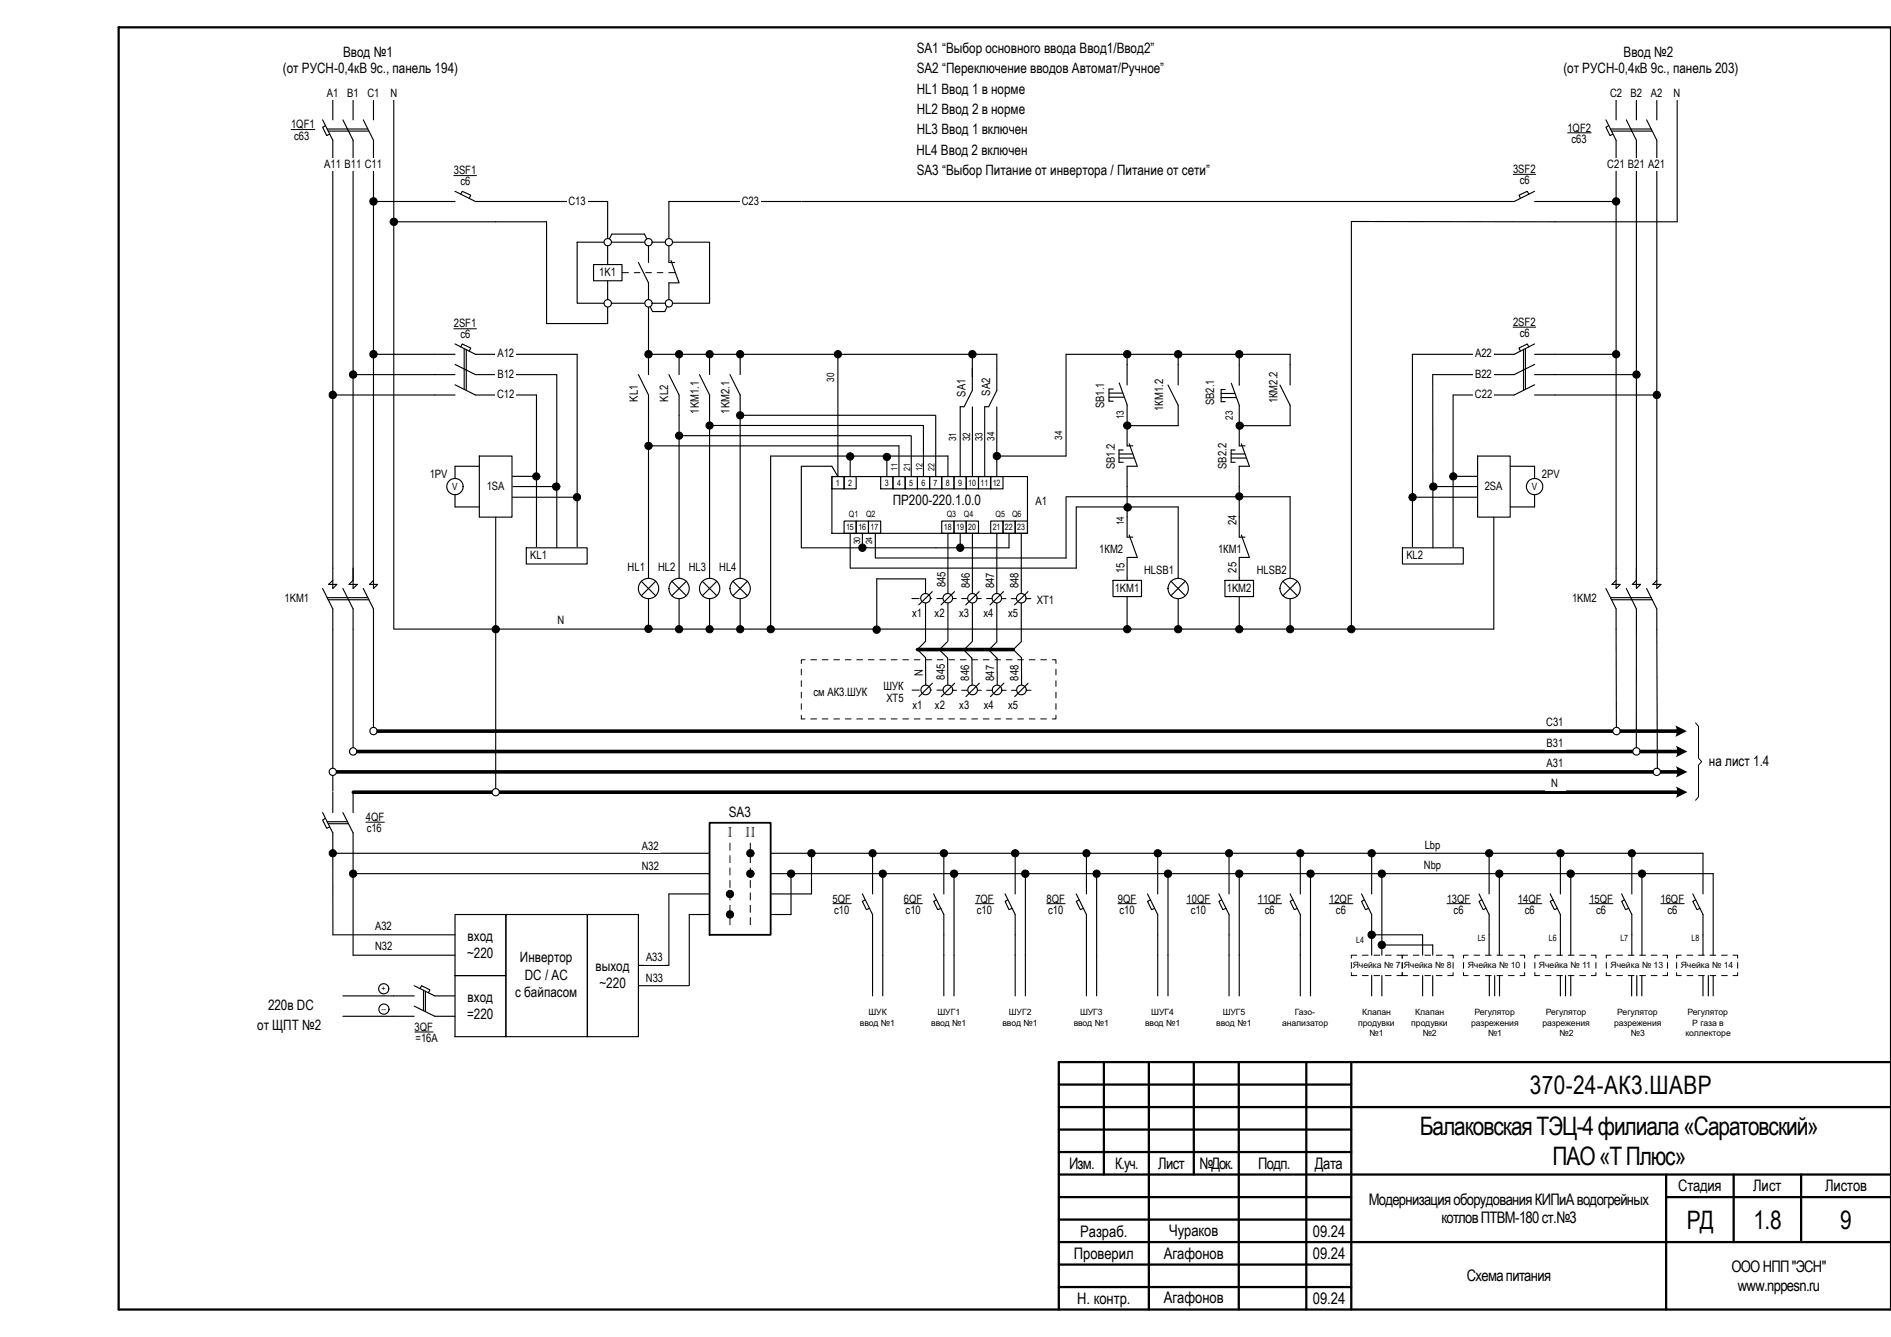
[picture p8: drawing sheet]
<svg xmlns="http://www.w3.org/2000/svg" width="420mm" height="297mm" viewBox="0 0 420 297" stroke-linecap="round" stroke-linejoin="round" font-family="sans-serif">
<g fill="none" stroke="#000" stroke-width=".5">
<path d="M26.4 6.1h393.8v284.8h-393.8zM245.3 236v24.9M255.3 236v54.9M265.2 236v24.9M275.2 236v54.9M290.2 236v54.9M300.2 236v54.9M420.2 236h-184.9v54.9M235.3 246h184.9M235.3 241h64.9M235.3 251h64.9M235.3 255.9h64.9"/>
<path d="M235.3 260.9h184.9M235.3 266h64.9M235.3 275.9h184.9M235.3 271h64.9M370.2 266h50M370.2 260.9v30M385.2 260.9v15M400.2 260.9v15M235.3 285.9h64.9M235.3 280.9h64.9"/>
</g>
<path d="M135 44.8v9l.9-1.8M143.2 52l.9 1.8M148.6 44.8v9M135 67.4v4.5M148.6 67.4l-.9 1.8h-2.7l-.9-1.8v11.3" fill="none" stroke="#000" stroke-width=".25"/>
<path d="M128.2 53.8h29.5v13.6h-29.5z" fill="#fff"/>
<path d="M128.2 53.8h29.5v13.6h-29.5zM141.8 58.3l2.3 4.5v4.6M144.1 53.8v4.5M148.6 53.8v4.5h1.3M149.1 57.9l1.8 4.9M150.8 62.8h-2.2v4.6" fill="none" stroke="#000" stroke-width=".25"/>
<path d="M131.9 58.8h6.3v3.6h-6.3z" fill="#fff"/>
<path d="M131.9 58.8h6.3v3.6h-6.3zM135 53.8v5M135 62.4v5" fill="none" stroke="#000" stroke-width=".25"/>
<circle cx="144.1" cy="53.8" r=".81" fill="#fff"/>
<circle cx="144.1" cy="53.8" r=".82" fill="none" stroke="#000" stroke-width=".25"/>
<circle cx="148.6" cy="53.8" r=".8" fill="#fff"/>
<circle cx="148.6" cy="53.8" r=".8" fill="none" stroke="#000" stroke-width=".25"/>
<circle cx="135" cy="53.8" r=".81" fill="#fff"/>
<circle cx="135" cy="53.8" r=".82" fill="none" stroke="#000" stroke-width=".25"/>
<circle cx="135" cy="67.4" r=".82" fill="#fff"/>
<circle cx="135" cy="67.4" r=".82" fill="none" stroke="#000" stroke-width=".25"/>
<circle cx="144.1" cy="67.4" r=".82" fill="#fff"/>
<circle cx="144.1" cy="67.4" r=".82" fill="none" stroke="#000" stroke-width=".25"/>
<circle cx="148.6" cy="67.4" r=".81" fill="#fff"/>
<g fill="none" stroke="#000" stroke-width=".25">
<path d="M96.6 44.8h4.5M101.1 42.5l4.5 2.3h29.4M102.4 43.1l.3-.6 1.9 .9-.3 .7M110.1 49.3h11.3M135.9 52h7.3M148.6 44.8h29.4M144.1 78.7v4.5M150.9 78.7v4.5M157.7 78.7v4.5M164.5 78.7v4.5M141.8 83.2l2.3 4.6v4.5M148.6 83.2l2.3 4.6v4.5"/>
<path d="M155.4 83.2l2.3 4.6v4.5M162.2 83.2l2.3 4.6v52M249.6 100h-1v2.7h1M250.4 94.5v4.6h1.3M250.9 98.6l1.8 5M259.5 85.5l2.3 4.5v4.6M261.8 81v4.5M274.4 100h-.9v2.7h.9M275.3 94.5v4.6h1.3M275.8 98.6l1.8 5M284.4 85.5l2.2 4.5v4.6M286.6 81v4.5"/>
<path d="M184.8 105.9h43.5v12.6h-43.5zM184.8 105.9h2.7v2.7h-2.7zM187.5 105.9h2.7v2.7h-2.7zM187.5 115.8h2.7v2.7h-2.7zM190.2 115.8h2.8v2.7h-2.8zM193 115.8h2.7v2.7h-2.7zM195.7 105.9h2.7v2.7h-2.7zM198.4 105.9h2.7v2.7h-2.7zM201.1 105.9h2.7v2.7h-2.7zM203.8 105.9h2.8v2.7h-2.8zM206.6 105.9h2.6v2.7h-2.6zM209.2 105.9h2.8v2.7h-2.8z"/>
<path d="M209.2 115.8h2.8v2.7h-2.8zM210.6 101.3h-39.4v38.5M212 105.9h2.7v2.7h-2.7zM212 115.8h2.7v2.7h-2.7zM214.7 105.9h2.7v2.7h-2.7zM214.7 115.8h2.7v2.7h-2.7zM217.4 105.9h2.7v2.7h-2.7zM220.1 105.9h2.8v2.7h-2.8zM220.1 115.8h2.8v2.7h-2.8zM222.9 115.8h2.7v2.7h-2.7zM225.6 115.8h2.7v2.7h-2.7zM248.6 100.9h3.1"/>
<path d="M248.6 101.8h3.4M250.4 114.8v4.5h1.3M250.9 118.9l1.8 4.9M252.6 103.6h-2.2v4.5M261.8 112.6v27.2M273.5 100.9h3.1M273.5 101.8h3.5M275.3 114.8v4.5h1.3M275.8 118.9l1.8 4.9M277.5 103.6h-2.2v4.5M250.4 128.4v11.4M252.6 123.8h-2.2v4.6"/>
<path d="M277.5 123.8h-2.2v4.6"/>
<circle cx="148.6" cy="67.4" r=".82"/>
</g>
<path d="M247.3 128.9h6.3v3.6h-6.3z" fill="#fff"/>
<path d="M247.3 128.9h6.3v3.6h-6.3zM275.3 128.4v11.4" fill="none" stroke="#000" stroke-width=".25"/>
<path d="M272.2 128.9h6.3v3.6h-6.3z" fill="#fff"/>
<g fill="none" stroke="#000" stroke-width=".25">
<path d="M144.1 78.7h77.4M186.2 78.8v27.1l-1.4-2.3h-6.7M216 79.1v7.7l-1.8 3.6h-.9M221.5 78.7v3M286.6 78.7h-49.7v22.6h-15.4M144.1 99.1h55.6M144.1 92.3v47.5M150.9 96.8h51.5M150.9 92.3v47.5M157.7 94.5h47.5M157.7 92.3v47.5M164.5 92.3h43.4"/>
<path d="M199.7 99v6.9M202.5 96.8v9.1M205.2 94.6v11.3M207.9 92.3v13.6M213.3 90.4v15.5M216.1 90.4v15.5M221.5 81.8v5l-1.8 3.6h-.9v15.5M221.5 90.4v15.5M246.4 87.3h3.1M246.4 88.2h3.4M247.3 86.4h-.9v2.7h.9M248.7 85.1l1.8 4.9"/>
<path d="M250.4 90v4.6h11.4M250.4 81v4.5M271.3 87.4h3.1M271.3 88.3h3.4M272.2 86.5h-.9v2.7h.9M273.6 85.2l1.8 4.9M275.3 94.6h11.3M275.3 81.1v4.5M275.3 90.1v4.6M178 103.6v18.1h46.2v-3.2M188.9 101.3v4.6M188.9 118.5v7.7"/>
<path d="M191.6 118.5v3.2M194.5 118.5v5.4M210.6 118.5v23.9M213.3 118.5v3.2M216.1 118.5v24M221.5 118.5v24M226.9 118.5v23.9M236.9 110.4h49.7v29.4M236.9 110.5v13.5h-42.4M250.4 108.1v6.7M261.8 112.6h-22.7v13.6h-50.1M275.3 108.1v6.7"/>
<path d="M205.6 128.6v13.9M272.2 128.9h6.3v3.6h-6.3z"/>
</g>
<g fill="#000">
<circle cx="186.2" cy="78.7" r=".81"/>
<circle cx="250.5" cy="78.7" r=".82"/>
<circle cx="261.8" cy="78.7" r=".82"/>
<circle cx="275.3" cy="78.7" r=".81"/>
<circle cx="275.5" cy="94.6" r=".82"/>
<circle cx="221.5" cy="101.3" r=".81"/>
<circle cx="250.5" cy="112.7" r=".82"/>
<circle cx="275.3" cy="110.3" r=".8"/>
<circle cx="213.3" cy="121.7" r=".81"/>
<circle cx="250.5" cy="139.8" r=".81"/>
<circle cx="261.8" cy="139.8" r=".82"/>
<circle cx="275.3" cy="139.8" r=".81"/>
</g>
<g fill="none" stroke="#000" stroke-width=".22">
<circle cx="186.2" cy="78.7" r=".81"/>
<circle cx="250.5" cy="78.7" r=".82"/>
<circle cx="261.8" cy="78.7" r=".82"/>
<circle cx="275.3" cy="78.7" r=".81"/>
<circle cx="275.5" cy="94.6" r=".82"/>
<circle cx="221.5" cy="101.3" r=".81"/>
<circle cx="250.5" cy="112.7" r=".82"/>
<circle cx="275.3" cy="110.3" r=".8"/>
<circle cx="213.3" cy="121.7" r=".82"/>
<circle cx="250.5" cy="139.8" r=".82"/>
<circle cx="261.8" cy="139.8" r=".81"/>
<circle cx="275.3" cy="139.8" r=".8"/>
</g>
<circle cx="261.8" cy="130.7" r="2.27" fill="#fff"/>
<g fill="none" stroke="#000" stroke-width=".25">
<path d="M250.4 78.8v2.2M261.8 78.7v2.3M275.3 78.7v2.4M286.6 78.7v2.3M260.2 129.1l3.1 3.3M263.3 129.1l-3.1 3.3"/>
<circle cx="261.8" cy="130.8" r="2.27"/>
</g>
<g fill="#000">
<circle cx="216" cy="78.7" r=".82"/>
<circle cx="250.5" cy="94.5" r=".81"/>
</g>
<g fill="none" stroke="#000" stroke-width=".22">
<circle cx="216" cy="78.7" r=".82"/>
<circle cx="250.5" cy="94.5" r=".82"/>
</g>
<circle cx="286.7" cy="130.7" r="2.27" fill="#fff"/>
<g fill="none" stroke="#000" stroke-width=".25">
<path d="M300.3 49.2v90.6M87.5 139.8h244.4M285 129.1l3.3 3.3M288.3 129.1l-3.3 3.3"/>
<circle cx="286.7" cy="130.8" r="2.27"/>
</g>
<g fill="#000">
<circle cx="144.1" cy="78.7" r=".82"/>
<circle cx="150.9" cy="78.7" r=".81"/>
<circle cx="157.7" cy="78.7" r=".81"/>
<circle cx="164.4" cy="78.7" r=".81"/>
<circle cx="144.1" cy="99.1" r=".81"/>
<circle cx="150.9" cy="96.8" r=".8"/>
<circle cx="157.7" cy="94.5" r=".8"/>
<circle cx="164.4" cy="92.3" r=".81"/>
<circle cx="286.6" cy="139.8" r=".81"/>
</g>
<g fill="none" stroke="#000" stroke-width=".22">
<circle cx="144.1" cy="78.7" r=".82"/>
<circle cx="150.9" cy="78.7" r=".81"/>
<circle cx="157.7" cy="78.7" r=".81"/>
<circle cx="164.4" cy="78.7" r=".82"/>
<circle cx="144.1" cy="99.1" r=".81"/>
<circle cx="150.9" cy="96.8" r=".8"/>
<circle cx="157.7" cy="94.5" r=".8"/>
<circle cx="164.4" cy="92.3" r=".81"/>
<circle cx="286.6" cy="139.8" r=".8"/>
</g>
<circle cx="164.4" cy="130.7" r="2.26" fill="#fff"/>
<g fill="none" stroke="#000" stroke-width=".25">
<path d="M162.8 129.1l3.3 3.3M166.1 129.1l-3.3 3.3"/>
<circle cx="164.4" cy="130.8" r="2.26"/>
</g>
<circle cx="157.7" cy="130.7" r="2.26" fill="#fff"/>
<g fill="none" stroke="#000" stroke-width=".25">
<path d="M156.1 129.1l3.2 3.3M159.3 129.1l-3.2 3.3"/>
<circle cx="157.7" cy="130.8" r="2.26"/>
</g>
<circle cx="150.9" cy="130.7" r="2.26" fill="#fff"/>
<g fill="none" stroke="#000" stroke-width=".25">
<path d="M149.3 129.1l3.2 3.3M152.5 129.1l-3.2 3.3"/>
<circle cx="150.9" cy="130.8" r="2.26"/>
</g>
<circle cx="144.1" cy="130.7" r="2.26" fill="#fff"/>
<g fill="none" stroke="#000" stroke-width=".25">
<path d="M121.4 49.3v22.6h13.6M128.2 78.7v43M119.2 87.8v33.9M142.5 129.1l3.2 3.3M145.7 129.1l-3.2 3.3"/>
<circle cx="144.1" cy="130.8" r="2.26"/>
</g>
<circle cx="144.1" cy="139.7" r=".82" fill="#000"/>
<circle cx="144.1" cy="139.7" r=".82" fill="none" stroke="#000" stroke-width=".22"/>
<path d="M116.9 121.7h13.6v3.6h-13.6z" fill="#fff"/>
<path d="M116.9 121.7h13.6v3.6h-13.6z" fill="none" stroke="#000" stroke-width=".25"/>
<path d="M106.5 101.3h7.3v13.6h-7.3z" fill="#fff"/>
<path d="M123.7 83.2v38.5M106.5 101.3h7.3v13.6h-7.3zM110.1 114.9v24.9" fill="none" stroke="#000" stroke-width=".25"/>
<circle cx="101.1" cy="108.1" r="1.81" fill="#fff"/>
<g fill="none" stroke="#000" stroke-width=".25">
<path d="M71.7 26.6l2.2 4.6v99.5l1-.9h-1.9l.9-.9M72.3 27.9l-.6 .4 .9 1.8 .6-.3M72.7 28.7h9M72.9 29.1h9M73.9 22.1v4.5M76.2 26.6l2.3 4.6v99.5l.9-.9h-1.9l1-.9M78.5 22.1v4.5M80.7 26.6l2.3 4.6v99.5l.9-.9h-1.8l.9-.9M83 22.1v4.5M83 44.8h13.6M87.5 49.3h22.6M83 78.7h18.1"/>
<path d="M101.1 76.4l4.5 2.3h22.6M102.4 77.1l.3-.7 1.9 .9-.3 .7M103.1 77.4v9.1M103.6 77.6v9.1M313.8 78.7v43M73.9 87.8h27.2M78.5 83.2h22.6M101.1 81l4.5 2.2h4.5M101.1 85.5l4.5 2.3h13.6M110.2 83.2h13.5M322.9 87.8v33.9M101.1 109.9v2.7h5.4"/>
<path d="M106.5 103.6h-5.4v2.7M113.9 105.8h5.3M113.9 110.5h14.3M114 108.1h9.6M71.7 130.7l2.2 4.6v40.4M72.7 132.8h9M72.9 133.2h9M76.2 130.7l2.3 4.6v31.7M80.7 130.7l2.3 4.6v27.1"/>
<circle cx="101.1" cy="108.1" r="1.81"/>
</g>
<g fill="#000">
<circle cx="119.2" cy="105.8" r=".8"/>
<circle cx="123.6" cy="108.1" r=".82"/>
<circle cx="128.2" cy="110.5" r=".81"/>
</g>
<g fill="none" stroke="#000" stroke-width=".22">
<circle cx="119.2" cy="105.8" r=".8"/>
<circle cx="123.6" cy="108.1" r=".82"/>
<circle cx="128.2" cy="110.5" r=".81"/>
</g>
<path d="M311.6 121.7h13.5v3.6h-13.5z" fill="#fff"/>
<path d="M311.6 121.7h13.5v3.6h-13.5z" fill="none" stroke="#000" stroke-width=".25"/>
<path d="M328.3 101.3h7.2v13.6h-7.2z" fill="#fff"/>
<path d="M318.3 83.2l.1 38.5M328.3 101.3h7.2v13.6h-7.2zM331.9 114.9v24.9" fill="none" stroke="#000" stroke-width=".25"/>
<circle cx="341" cy="108.1" r="1.81" fill="#fff"/>
<g fill="none" stroke="#000" stroke-width=".25">
<path d="M356.8 26.6l2.3 4.6v99.5l.9-.9h-1.9l1-.9M357.4 27.9l-.6 .4 .9 1.8 .7-.3M357.8 28.7h9M358 29.1h9.1M359.1 22.1v4.5M361.3 26.6l2.3 4.6v99.5l.9-.9h-1.8l.9-.9M363.6 22.1v4.5M365.9 26.6l2.2 4.6v99.5l1-.9h-1.9l.9-.9M368.1 22.1v4.5M300.3 49.2l72.3 .1M339.7 43.1l-.4-.6-1.8 .9 .3 .7M341 42.5l-4.6 2.3h-158.1"/>
<path d="M341 44.8h18.1M338.5 77.6v9.1M338.9 77.4v9.1M339.7 77.1l-.4-.7-1.8 .9 .3 .7M341 76.4l-4.6 2.3h-22.6M341 78.7h18.1M318.3 83.2h13.5M341 81l-4.6 2.2h-4.5M341 85.5l-4.6 2.3h-13.5M341 83.2h22.6M368.2 87.8h-27.2M313.9 110.5h14.3"/>
<path d="M318.5 108.1h9.6M322.9 105.8h5.3M335.5 103.6h5.5v2.7M341 109.9v2.7h-5.5M356.8 130.7l2.3 4.6v27.1M357.8 132.8h9M358 133.2h9.1M361.3 130.7l2.3 4.6v31.7M365.9 130.7l2.2 4.6 .1 36.2"/>
<circle cx="341" cy="108.1" r="1.81"/>
</g>
<g fill="#000">
<circle cx="313.9" cy="110.5" r=".81"/>
<circle cx="318.5" cy="108.1" r=".82"/>
<circle cx="322.9" cy="105.8" r=".81"/>
<circle cx="150.9" cy="139.8" r=".81"/>
<circle cx="157.7" cy="139.8" r=".8"/>
<circle cx="164.4" cy="139.8" r=".81"/>
<circle cx="171.3" cy="139.8" r=".82"/>
<circle cx="300.2" cy="139.8" r=".81"/>
</g>
<g fill="none" stroke="#000" stroke-width=".22">
<circle cx="313.9" cy="110.5" r=".81"/>
<circle cx="318.5" cy="108.1" r=".82"/>
<circle cx="322.9" cy="105.8" r=".8"/>
<circle cx="150.9" cy="139.8" r=".8"/>
<circle cx="157.7" cy="139.8" r=".8"/>
<circle cx="164.4" cy="139.8" r=".81"/>
<circle cx="171.3" cy="139.8" r=".82"/>
<circle cx="300.3" cy="139.8" r=".81"/>
</g>
<path d="M71.7 19.4h4.5v2.7h-4.5z" fill="#fff"/>
<circle cx="83" cy="44.8" r=".81" fill="#000"/>
<circle cx="83" cy="44.7" r=".81" fill="none" stroke="#000" stroke-width=".25"/>
<g fill="#fff">
<path d="M76.2 19.4h4.5v2.7h-4.5z"/>
<path d="M80.7 19.4h4.5v2.7h-4.5z"/>
<path d="M71.7 35.3h4.5v2.7h-4.5z"/>
<path d="M76.2 35.3h4.5v2.7h-4.5z"/>
<path d="M80.7 35.3h4.5v2.7h-4.5z"/>
</g>
<g fill="#000">
<circle cx="87.5" cy="49.3" r=".81"/>
<circle cx="83" cy="78.7" r=".81"/>
<circle cx="73.9" cy="87.7" r=".82"/>
<circle cx="78.4" cy="83.2" r=".81"/>
</g>
<g fill="none" stroke="#000" stroke-width=".25">
<circle cx="87.5" cy="49.3" r=".82"/>
<circle cx="83" cy="78.7" r=".81"/>
<circle cx="73.9" cy="87.7" r=".82"/>
<circle cx="78.4" cy="83.2" r=".81"/>
</g>
<g fill="#fff">
<path d="M356.8 19.4h4.5v2.7h-4.5z"/>
<path d="M361.3 19.4h4.6v2.7h-4.6z"/>
<path d="M365.9 19.4h4.5v2.7h-4.5z"/>
<path d="M356.8 35.3h4.5v2.7h-4.5z"/>
<path d="M361.3 35.3h4.6v2.7h-4.6z"/>
<path d="M365.9 35.3h4.5v2.7h-4.5z"/>
</g>
<g fill="#000">
<circle cx="359.1" cy="44.8" r=".81"/>
<circle cx="359.1" cy="78.7" r=".81"/>
<circle cx="363.6" cy="83.2" r=".81"/>
<circle cx="368.1" cy="87.7" r=".81"/>
</g>
<g fill="none" stroke="#000" stroke-width=".22">
<circle cx="359.1" cy="44.7" r=".82"/>
<circle cx="359.1" cy="78.7" r=".82"/>
<circle cx="363.6" cy="83.2" r=".81"/>
<circle cx="368.1" cy="87.7" r=".82"/>
</g>
<g fill="#fff">
<path d="M164.5 43.4h4.5v2.7h-4.5z"/>
<path d="M126 43.4h4.5v2.7h-4.5z"/>
<path d="M110.1 77.3h4.6v2.8h-4.6z"/>
<path d="M110.1 81.9h4.6v2.7h-4.6z"/>
<path d="M110.1 86.4h4.6v2.7h-4.6z"/>
<path d="M327.4 77.3h4.5v2.8h-4.5z"/>
<path d="M327.4 81.9h4.5v2.7h-4.5z"/>
<path d="M327.4 86.4h4.5v2.7h-4.5z"/>
</g>
<g fill="none" stroke="#000" stroke-width=".22">
<path d="M64.7 28.8h5.2M100.8 39h5.1M336.2 38.7h5M348.3 29.5h5.3M100.8 73h5.1M138.2 60.6h1.4M140.9 60.6h1.3M143.5 60.6h1.2M146 60.6h1.3M148.6 60.6h1.4M336.2 72.7h5"/>
<circle cx="188.9" cy="101.4" r=".82"/>
<circle cx="197" cy="101.5" r=".82"/>
<circle cx="191.6" cy="121.7" r=".82"/>
<circle cx="194.8" cy="139.9" r=".82"/>
</g>
<g fill="#000">
<path d="M202.5 132.9l1.8 .1-.1 .1h-1.6z" fill-rule="evenodd"/>
<path d="M205.4 132.9l1.7 .1-.1 .1h-1.6z" fill-rule="evenodd"/>
<path d="M208 133h1.9l-.1 .1h-1.7z" fill-rule="evenodd"/>
<path d="M210.9 132.9l1.7 .1-.1 .1h-1.6z" fill-rule="evenodd"/>
<path d="M213.6 132.9l1.8 .1-.1 .1h-1.7z" fill-rule="evenodd"/>
<path d="M216.3 133h1.8l-.1 .1h-1.6z" fill-rule="evenodd"/>
<path d="M219.2 132.9l1.7 .1-.1 .1h-1.6z" fill-rule="evenodd"/>
<path d="M221.9 132.9h1.6l.2 .1-1.8 .1z" fill-rule="evenodd"/>
<path d="M224.7 132.9h1.6l.1 .1-1.7 .1-.1-.1z" fill-rule="evenodd"/>
<path d="M227.4 132.9h1.7l.1 .1-1.8 .1z" fill-rule="evenodd"/>
<circle cx="188.9" cy="101.4" r=".81"/>
<circle cx="197" cy="101.5" r=".81"/>
<circle cx="191.6" cy="121.7" r=".81"/>
<circle cx="194.8" cy="139.9" r=".82"/>
</g>
<path d="M197.1 101.5v4.4M210.6 101.3v4.6M194.8 128.6h10.8M194.8 128.6v11.2" fill="none" stroke="#000" stroke-width=".25"/>
<path d="M203.8 144.3h21.3" fill="none" stroke="#000" stroke-width=".8"/>
<circle cx="205.7" cy="132.9" r="1.06" fill="#fff"/>
<g fill="none" stroke="#000" stroke-width=".25">
<path d="M207.1 131.4l-3 3"/>
<circle cx="205.7" cy="132.9" r="1.06"/>
</g>
<circle cx="226.9" cy="132.9" r="1.06" fill="#fff"/>
<g fill="none" stroke="#000" stroke-width=".25">
<path d="M228.4 131.4l-3 3"/>
<circle cx="226.9" cy="132.9" r="1.06"/>
</g>
<circle cx="221.5" cy="132.9" r="1.05" fill="#fff"/>
<g fill="none" stroke="#000" stroke-width=".25">
<path d="M223 131.4l-3 3"/>
<circle cx="221.5" cy="132.9" r="1.05"/>
</g>
<circle cx="216" cy="132.9" r="1.05" fill="#fff"/>
<g fill="none" stroke="#000" stroke-width=".25">
<path d="M217.6 131.4l-3 3"/>
<circle cx="216" cy="132.9" r="1.05"/>
</g>
<circle cx="210.6" cy="132.9" r="1.06" fill="#fff"/>
<g fill="none" stroke="#000" stroke-width=".25">
<path d="M212.1 131.4l-3 3M205.6 142.5l-1.8 1.8 1.8 1.8 .1 7.2M210.5 142.6l-1.8 1.8 1.9 1.8v7.1M216 142.6l-1.8 1.8 1.8 1.8v7.2M221.5 142.6l-1.8 1.8 1.8 1.8 .1 7.2M227 142.5l-1.9 1.8 1.9 1.8v7.2"/>
<circle cx="210.6" cy="132.9" r="1.06"/>
</g>
<g fill="#000">
<path d="M202.6 153.2l1.8 .1-.1 .1h-1.6z" fill-rule="evenodd"/>
<path d="M205.4 153.2l1.7 .1-.1 .1h-1.6z" fill-rule="evenodd"/>
<path d="M208.2 153.2h1.6l.1 .2h-1.7z" fill-rule="evenodd"/>
<path d="M210.8 153.4h1.9l-.2 .1h-1.6z" fill-rule="evenodd"/>
<path d="M213.7 153.2l1.7 .2-.1 .1h-1.6z" fill-rule="evenodd"/>
<path d="M216.4 153.2l1.8 .2-.1 .1h-1.7z" fill-rule="evenodd"/>
<path d="M219.1 153.4h1.8l-.1 .1h-1.6z" fill-rule="evenodd"/>
<path d="M222 153.2l1.7 .2-.1 .1h-1.6z" fill-rule="evenodd"/>
<path d="M224.6 153.4h1.9l-.2 .1h-1.6z" fill-rule="evenodd"/>
<path d="M227.4 153.4h1.8l-.1 .1h-1.6z" fill-rule="evenodd"/>
</g>
<circle cx="205.7" cy="153.3" r="1.07" fill="#fff"/>
<g fill="none" stroke="#000" stroke-width=".25">
<path d="M207.2 151.8l-3 3"/>
<circle cx="205.7" cy="153.3" r="1.07"/>
</g>
<circle cx="226.9" cy="153.3" r="1.07" fill="#fff"/>
<g fill="none" stroke="#000" stroke-width=".25">
<path d="M228.4 151.8l-2.9 3"/>
<circle cx="226.9" cy="153.3" r="1.07"/>
</g>
<circle cx="221.5" cy="153.3" r="1.06" fill="#fff"/>
<g fill="none" stroke="#000" stroke-width=".25">
<path d="M223 151.8l-2.9 3"/>
<circle cx="221.5" cy="153.3" r="1.06"/>
</g>
<circle cx="216.1" cy="153.3" r="1.07" fill="#fff"/>
<g fill="none" stroke="#000" stroke-width=".25">
<path d="M217.6 151.8l-3 3"/>
<circle cx="216.1" cy="153.3" r="1.07"/>
</g>
<circle cx="210.6" cy="153.3" r="1.07" fill="#fff"/>
<g fill="none" stroke="#000" stroke-width=".25">
<path d="M87.5 22.1v117.6M372.6 22.1v27.2M110.1 139.8v36.2M212.1 151.8l-3 3M78.5 189.6v22.6"/>
<circle cx="210.6" cy="153.3" r="1.07"/>
</g>
<g fill="none" stroke="#000" stroke-width=".22">
<path d="M178 158.9v.8h.9M178 148.7v1.2M178 151.2v1.3M178 153.8v1.3M178 156.3v1.3M178.9 146.6h-.9v.8M180.1 159.7h1.3M180.1 146.6h1.3M182.7 159.7h1.3M182.7 146.6h1.3M185.3 159.7h1.2M185.3 146.6h1.2"/>
<path d="M187.8 159.7h1.3M187.8 146.6h1.3M190.4 159.7h1.3M190.4 146.6h1.3M192.9 159.7h1.3M192.9 146.6h1.3M195.5 159.7h1.3M195.5 146.6h1.3M198 159.7h1.3M198 146.6h1.3M200.6 159.7h1.3M200.6 146.6h1.3"/>
<path d="M203.1 159.7h1.3M203.1 146.6h1.3M205.7 159.7h1.3M205.7 146.6h1.3M208.2 159.7h1.3M208.2 146.6h1.3M210.8 159.7h1.3M210.8 146.6h1.3M213.3 159.7h1.3M213.3 146.6h1.3M215.9 159.7h1.3M215.9 146.6h1.3"/>
<path d="M218.5 159.7h1.2M218.5 146.6h1.2M221 159.7h1.3M221 146.6h1.3M223.6 159.7h1.3M223.6 146.6h1.3M226.1 159.7h1.3M226.1 146.6h1.3M228.7 159.7h1.3M228.7 146.6h1.3M231.2 159.7h1.3M231.2 146.6h1.3"/>
<path d="M233.8 146.6h.8v.8M234.6 158.9v.8h-.8M234.6 148.7v1.2M234.6 151.2v1.3M234.6 153.8v1.3M234.6 156.3v1.3"/>
<circle cx="110.1" cy="139.8" r=".8"/>
</g>
<circle cx="110.1" cy="139.8" r=".8" fill="#000"/>
<g fill="#fff">
<path d="M85.2 19.4h4.6v2.7h-4.6z"/>
<path d="M370.4 19.4h4.5v2.7h-4.5z"/>
<path d="M122.4 136.6h4.5v2.7h-4.5z"/>
</g>
<path d="M73.9 171.5h299.1M78.5 167h294.5M83 162.4h289.9" fill="none" stroke="#000" stroke-width=".8"/>
<g fill="#000">
<path d="M372.3 161.2l2.5 1.2-2.5 1.3 .2-1.3z" fill-rule="evenodd"/>
<path d="M372.4 165.7l2.5 1.3-2.5 1.2 .3-1.2z" fill-rule="evenodd"/>
<path d="M372.4 170.2l2.5 1.3-2.5 1.2 .3-1.2z" fill-rule="evenodd"/>
</g>
<circle cx="83" cy="162.4" r=".81" fill="#fff"/>
<circle cx="83" cy="162.4" r=".81" fill="none" stroke="#000" stroke-width=".25"/>
<circle cx="78.4" cy="167" r=".81" fill="#fff"/>
<circle cx="78.4" cy="166.9" r=".82" fill="none" stroke="#000" stroke-width=".25"/>
<circle cx="73.9" cy="171.5" r=".81" fill="#fff"/>
<circle cx="73.9" cy="171.5" r=".81" fill="none" stroke="#000" stroke-width=".25"/>
<circle cx="359.2" cy="162.4" r=".82" fill="#fff"/>
<circle cx="359.2" cy="162.4" r=".82" fill="none" stroke="#000" stroke-width=".25"/>
<circle cx="363.6" cy="167" r=".81" fill="#fff"/>
<circle cx="363.6" cy="166.9" r=".82" fill="none" stroke="#000" stroke-width=".25"/>
<circle cx="368.1" cy="171.5" r=".81" fill="#fff"/>
<circle cx="368.1" cy="171.5" r=".8" fill="none" stroke="#000" stroke-width=".25"/>
<path d="M78.5 176h294.5" fill="none" stroke="#000" stroke-width=".8"/>
<path d="M372.4 174.7l2.5 1.3-2.5 1.3 .3-1.3z" fill-rule="evenodd" fill="#000"/>
<path d="M376.7 160.6l.7 .8v7l.7 .8-.7 .8v7l-.7 .8" fill="none" stroke="#000" stroke-width=".22"/>
<g fill="#fff">
<path d="M343.2 168.3h4.6v2.7h-4.6z"/>
<path d="M343.2 163.8h4.6v2.7h-4.6z"/>
<path d="M343.2 159.3h4.6v2.7h-4.6z"/>
</g>
<g fill="none" stroke="#000" stroke-width=".25">
<path d="M74 189.6h83.7M78.5 194.1h79.2M74 207.7h27.1M78.5 212.2h22.6M92 219l4.6 2.3h4.5M93.3 219.6l.4-.6 1.8 .9-.3 .7M101.1 216.7h11.3v13.6h-11.3zM101.1 203.2h11.3v13.5h-11.3zM112.4 203.2h18.1v27.1h-18.1zM130.5 203.2h11.3v27.1h-11.3zM141.8 214.5h6.8M141.8 219h11.3"/>
<path d="M92 223.5l4.6 2.3h4.5M92 221.3h-15.8M92 225.8h-15.8M94.1 220v4.6M94.5 220.2v4.5"/>
</g>
<path d="M81.3 182.7h4.1M92.2 229.3h4" fill="none" stroke="#000" stroke-width=".22"/>
<g fill="#fff">
<path d="M83 209h4.5v2.8h-4.5z"/>
<path d="M83 204.5h4.5v2.7h-4.5z"/>
</g>
<path d="M157.7 182.8h13.5v24.9h-13.5z" fill="none" stroke="#000" stroke-width=".4"/>
<path d="M157.7 198.6h-9.1v15.8M171.2 189.6h207.2M171.2 194.1h209.5M175.8 194.1v9.1h-4.6M180.3 189.6v9h-9.1M157.7 203.2h-4.5v15.7" fill="none" stroke="#000" stroke-width=".25"/>
<g fill="#000">
<path d="M162.1 187.2l.2 .1-.1 1.7z" fill-rule="evenodd"/>
<path d="M162.1 192.8h.2l-.1 1.7z" fill-rule="evenodd"/>
<path d="M162.1 195.6h.2l-.1 1.7z" fill-rule="evenodd"/>
<path d="M162.2 189.9v1.9z" fill-rule="evenodd"/>
<path d="M162.2 198.2v1.9z" fill-rule="evenodd"/>
<path d="M166.6 187.2l.2 .1-.1 1.7-.1-.1z" fill-rule="evenodd"/>
<path d="M166.6 192.8h.2l-.1 1.7-.1-.1z" fill-rule="evenodd"/>
<path d="M166.6 195.6h.2l-.1 1.7-.1-.1z" fill-rule="evenodd"/>
<path d="M166.6 190.1l.1-.2 .1 .2-.1 1.7-.1-.1z" fill-rule="evenodd"/>
<path d="M166.6 198.4l.1-.2 .1 .2-.1 1.7-.1-.1z" fill-rule="evenodd"/>
<path d="M162.1 203.9h.2l-.1 1.6z" fill-rule="evenodd"/>
<path d="M162.1 201.1h.2l-.1 1.7z" fill-rule="evenodd"/>
<path d="M166.6 203.9h.2l-.1 1.6-.1-.1z" fill-rule="evenodd"/>
<path d="M166.6 201.1h.2l-.1 1.7-.1-.1z" fill-rule="evenodd"/>
<circle cx="162.2" cy="198.6" r=".81"/>
<circle cx="166.7" cy="194.1" r=".82"/>
<circle cx="166.7" cy="189.6" r=".81"/>
<circle cx="175.8" cy="194.1" r=".83"/>
<circle cx="180.3" cy="189.6" r=".81"/>
<circle cx="162.2" cy="203.2" r=".81"/>
</g>
<g fill="none" stroke="#000" stroke-width=".22">
<circle cx="162.2" cy="198.6" r=".82"/>
<circle cx="166.7" cy="194.1" r=".82"/>
<circle cx="166.7" cy="189.6" r=".82"/>
<circle cx="175.8" cy="194.1" r=".83"/>
<circle cx="180.3" cy="189.6" r=".81"/>
<circle cx="162.2" cy="203.2" r=".82"/>
</g>
<circle cx="85.3" cy="224.2" r="1.14" fill="#fff"/>
<circle cx="85.3" cy="224.2" r="1.13" fill="none" stroke="#000" stroke-width=".25"/>
<circle cx="85.3" cy="219.7" r="1.14" fill="#fff"/>
<g fill="none" stroke="#000" stroke-width=".25">
<path d="M191.6 198.6l2.3 4.6v18.1M192.2 199.9l-.6 .4 .9 1.8 .7-.3M193.9 189.6v9M196.1 194.1v27.2M207.4 198.6l2.3 4.6v18.1M208.1 199.9l-.7 .4 1 1.8 .7-.3M209.7 189.6v9M212 194.1v27.2M223.3 198.6l2.3 4.6v18.1M223.9 199.9l-.6 .4 .9 1.8 .7-.3M225.6 189.6v9M227.8 194.1v27.2"/>
<path d="M239.1 198.6l2.3 4.6v18.1M239.8 199.9l-.7 .4 1 1.8 .6-.3M241.4 189.6v9M243.7 194.1v27.2M255 198.6l2.2 4.6v18.1M255.6 199.9l-.6 .4 .9 1.8 .7-.3M257.2 189.6v9M259.5 194.1v27.2M270.8 198.6l2.3 4.6v18.1M271.4 199.9l-.6 .4 .9 1.8 .7-.3M273.1 189.6v9M275.3 194.1v27.2"/>
<path d="M302.5 198.6l2.3 4.6v9M303.1 199.9l-.6 .4 .9 1.8 .7-.3M304.8 189.6v9M307 194.1v18.1M328.6 198.6l2.3 4.6v9M329.3 199.9l-.7 .4 .9 1.8 .7-.3M330.9 189.6v9M333.1 194.1v18.1M344.4 198.6l2.3 4.6v9M345.1 199.9l-.7 .4 1 1.8 .6-.3M346.7 189.6v9M349 194.1v18.1"/>
<path d="M360.3 198.6l2.3 4.6v9M360.9 199.9l-.6 .4 .9 1.8 .7-.3M362.6 189.6v9M364.8 194.1v18.1M376.1 198.6l2.3 4.6v9M376.8 199.9l-.7 .4 1 1.8 .6-.3M378.4 189.6v9M380.7 194.1v18.1M304.8 216.7v4.6M304.8 207.7h11.3v4.5M307 216.7v4.6M307 210h11.3v2.2"/>
<path d="M316.1 216.7v4.6M318.3 216.7v4.6M330.9 216.7v4.6M333.2 216.7v4.6M346.7 216.7v4.6M349 216.7v4.6M362.5 216.7v4.6M364.8 216.7v4.6M378.4 216.7v4.6M380.7 216.7v4.6"/>
<circle cx="85.3" cy="219.7" r="1.14"/>
</g>
<g fill="none" stroke="#000" stroke-width=".22">
<path d="M185.1 200.8h4M200.9 200.8h4M216.7 200.8h4.1M232.6 200.8h4.1M248.4 200.8h4.1M263.7 200.8h5.2M295.3 200.8h5.3M300.3 216.1v.6h1.1M300.3 213.8v1.3M301.4 212.2h-1.1v.7M302.7 212.2h1.3M302.7 216.7h1.3"/>
<path d="M305.3 212.2h1.2M305.3 216.7h1.2M307.8 212.2h1.3M307.8 216.7h1.3M310.4 212.2h1.2v.7v-.7h1.1M310.4 216.7h1.2v-.6v.6h1.1M311.6 213.8v1.3M314 212.2h1.3M314 216.7h1.3M316.6 212.2h1.2M316.6 216.7h1.2M319.1 212.2h1.3"/>
<path d="M319.1 216.7h1.3M321.5 200.8h5.2M321.7 212.2h1.2v.7M322.9 213.8v1.3M322.9 216.1v.6h-1.2M325.2 216.1v.6h1M325.2 213.8v1.3M326.2 212.2h-1v.7M327.5 216.7h1.3M327.5 212.2h1.3M330 216.7h1.3M330 212.2h1.3"/>
<path d="M332.6 216.7h1.3M332.6 212.2h1.3M335.2 216.7h1.2M335.2 212.2h1.2M337.3 200.8h5.3M337.7 212.2h1.1v.7M338.8 216.1v.6h-1.1M338.8 213.8v1.3M341 216.1v.6h1.1M341 213.8v1.3M342.1 212.2h-1.1v.7M343.3 216.7h1.3"/>
<path d="M343.3 212.2h1.3M345.9 216.7h1.3M345.9 212.2h1.3M348.5 216.7h1.2M348.5 212.2h1.2M351 216.7h1.3M351 212.2h1.3M353.1 200.8h5.3M353.6 212.2h1v.7M354.6 216.1v.6h-1M354.6 213.8v1.3M356.9 216.1v.6h1"/>
<path d="M356.9 213.8v1.3M357.9 212.2h-1v.7M359.2 212.2h1.3M359.2 216.7h1.3M361.8 216.7h1.3M361.8 212.2h1.3M364.3 216.7h1.3M364.3 212.2h1.3M366.9 212.2h1.3M366.9 216.7h1.3M369 200.8h5.2M369.5 212.2h1v.7"/>
<path d="M370.5 213.8v1.3M370.5 216.1v.6h-1M372.5 216.1v.6h1.1M372.5 213.8v1.3M373.6 212.2h-1.1v.7M374.9 212.2h1.2M374.9 216.7h1.2M377.4 212.2h1.3M377.4 216.7h1.3M380 212.2h1.2M380 216.7h1.2M382.5 212.2h1.3"/>
<path d="M382.5 216.7h1.3M385.1 212.2h1v.7M386.1 213.8v1.3M386.1 216.1v.6h-1"/>
<circle cx="73.9" cy="189.6" r=".81"/>
<circle cx="78.4" cy="194.1" r=".81"/>
<circle cx="193.9" cy="189.6" r=".8"/>
<circle cx="196.1" cy="194.1" r=".82"/>
<circle cx="209.7" cy="189.6" r=".82"/>
<circle cx="212" cy="194.1" r=".83"/>
<circle cx="225.6" cy="189.6" r=".81"/>
<circle cx="227.8" cy="194.1" r=".82"/>
<circle cx="241.4" cy="189.6" r=".8"/>
<circle cx="243.6" cy="194.1" r=".82"/>
<circle cx="257.3" cy="189.6" r=".82"/>
<circle cx="259.5" cy="194.1" r=".82"/>
<circle cx="273.1" cy="189.6" r=".8"/>
<circle cx="275.3" cy="194.1" r=".82"/>
<circle cx="304.8" cy="189.6" r=".82"/>
<circle cx="307" cy="194.1" r=".82"/>
<circle cx="330.9" cy="189.6" r=".8"/>
<circle cx="333.1" cy="194.1" r=".82"/>
<circle cx="346.7" cy="189.6" r=".82"/>
<circle cx="349" cy="194.1" r=".83"/>
<circle cx="362.6" cy="189.6" r=".81"/>
<circle cx="364.8" cy="194.1" r=".81"/>
<circle cx="304.8" cy="207.7" r=".83"/>
<circle cx="307" cy="209.9" r=".82"/>
</g>
<g fill="#000">
<circle cx="73.9" cy="189.6" r=".81"/>
<circle cx="78.4" cy="194.1" r=".81"/>
<circle cx="193.9" cy="189.6" r=".8"/>
<circle cx="196.1" cy="194.1" r=".81"/>
<circle cx="209.7" cy="189.6" r=".82"/>
<circle cx="212" cy="194.1" r=".83"/>
<circle cx="225.6" cy="189.6" r=".81"/>
<circle cx="227.8" cy="194.1" r=".82"/>
<circle cx="241.4" cy="189.6" r=".8"/>
<circle cx="243.7" cy="194.1" r=".81"/>
<circle cx="257.3" cy="189.6" r=".82"/>
<circle cx="259.5" cy="194.1" r=".82"/>
<circle cx="273.1" cy="189.6" r=".8"/>
<circle cx="275.3" cy="194.1" r=".81"/>
<circle cx="304.8" cy="189.6" r=".82"/>
<circle cx="307" cy="194.1" r=".82"/>
<circle cx="330.9" cy="189.6" r=".8"/>
<circle cx="333.1" cy="194.1" r=".82"/>
<circle cx="346.7" cy="189.6" r=".82"/>
<circle cx="349" cy="194.1" r=".83"/>
<circle cx="362.6" cy="189.6" r=".81"/>
<circle cx="364.8" cy="194.1" r=".81"/>
<circle cx="304.8" cy="207.7" r=".83"/>
<circle cx="307" cy="209.9" r=".82"/>
</g>
<g fill="#fff">
<path d="M373.4 207.2h4.5v2.8h-4.5z"/>
<path d="M357.6 207.2h4.5v2.8h-4.5z"/>
<path d="M341.8 207.2h4.5v2.8h-4.5z"/>
<path d="M325.9 207.2h4.5v2.8h-4.5z"/>
<path d="M298.9 207.7h4.5v2.7h-4.5z"/>
</g>
<g fill="none" stroke="#000" stroke-width=".22">
<path d="M279.5 200.8h5.2"/>
<circle cx="288.9" cy="189.6" r=".8"/>
<circle cx="291.2" cy="194.1" r=".83"/>
</g>
<path d="M286.6 198.6l2.3 4.6v18.1M287.3 199.9l-.7 .4 1 1.8 .7-.3M288.9 189.6v9M291.2 194.1v27.2" fill="none" stroke="#000" stroke-width=".25"/>
<g fill="#000">
<circle cx="288.9" cy="189.6" r=".8"/>
<circle cx="291.2" cy="194.1" r=".83"/>
</g>
<path d="M343.2 172.8h4.6v2.7h-4.6z" fill="#fff"/>
<circle cx="110.1" cy="176" r=".8" fill="#fff"/>
<g fill="none" stroke="#000" stroke-width=".25">
<path d="M73.9 176v4.5M78.5 176v4.5M71.7 180.5l2.2 4.5v4.6M72.3 181.8l-.6 .4 .9 1.8 .6-.3M72.7 182.6h4.5M72.9 183h4.5M73.9 190.4l.1 17.3M76.2 180.5l2.3 4.5v4.6"/>
<circle cx="110.1" cy="176" r=".8"/>
</g>
<g fill="#fff">
<path d="M142.3 191.2h4.5v2.7h-4.5z"/>
<path d="M142.3 186.7h4.5v2.7h-4.5z"/>
<path d="M143.2 216h4.5v2.7h-4.5z"/>
<path d="M143.2 211.5h4.5v2.7h-4.5z"/>
<path d="M316.1 190.9h4.5v2.8h-4.5z"/>
<path d="M316.1 186.4h4.5v2.7h-4.5z"/>
</g>
<path d="M332.1 216.7v4.6M347.8 216.7v4.6M363.7 216.7v4.6M379.6 216.7v4.6" fill="none" stroke="#000" stroke-width=".25"/>
<g font-size="5.7">
<text x="339.9" y="243">370-24-АК3.ШАВР</text>
<text x="315.5" y="252.2">БалаковскаяТЭЦ-4филиала«Саратовский»</text>
<text x="345" y="258.7">ПАО«ТПлюс»</text>
<text x="374.8" y="272.9">РД</text>
<text x="389.6" y="272.9">1.8</text>
<text x="408.9" y="272.9">9</text>
</g>
<g font-size="3.5">
<text x="237.5" y="259.7">Изм.</text>
<text x="247.8" y="259.7">К.уч.</text>
<text x="257.4" y="259.7">Лист</text>
<text x="266.5" y="259.7">№Док.</text>
<text x="279.5" y="259.7">Подп.</text>
<text x="292.2" y="259.7">Дата</text>
<text x="304.2" y="267.6">МодернизацияоборудованияКИПиАводогрейных</text>
<text x="372.9" y="264.7">Стадия</text>
<text x="389.5" y="264.7">Лист</text>
<text x="405.5" y="264.7">Листов</text>
<text x="240" y="274.8">Разраб.</text>
<text x="259.7" y="274.6">Чураков</text>
<text x="291.7" y="274.8">09.24</text>
<text x="320.3" y="271.7">котловПТВМ-180ст.№3</text>
<text x="238.6" y="279.7">Проверил</text>
<text x="258.6" y="279.7">Агафонов</text>
<text x="291.7" y="279.7">09.24</text>
<text x="325.9" y="284.7">Схемапитания</text>
<text x="384.7" y="282.6">ОООНПП&quot;ЭСН&quot;</text>
<text x="386.1" y="286.7">www.nppesn.ru</text>
<text x="239.3" y="289.6">Н. контр.</text>
<text x="258.6" y="289.5">Агафонов</text>
<text x="291.7" y="289.7">09.24</text>
</g>
<g font-size="3.2">
<text x="203.7" y="11.7">SA1 “Выбор основного ввода Ввод1/Ввод2”</text>
<text x="62.9" y="16.3">(от РУСН-0,4кВ 9с., панель 194)</text>
<text x="76.3" y="12.6">Ввод №1</text>
<text x="203.7" y="16.3">SA2 “Переключение вводов Автомат/Ручное”</text>
<text x="347.4" y="16.3">(от РУСН-0,4кВ 9с., панель 203)</text>
<text x="360.8" y="12.6">Ввод №2</text>
<text x="203.7" y="20.8">HL1 Ввод 1 в норме</text>
<text x="203.7" y="25.3">HL2 Ввод 2 в норме</text>
<text x="203.7" y="29.8">HL3 Ввод 1 включен</text>
<text x="203.6" y="34.4">HL4 Ввод 2 включен</text>
<text x="203.7" y="38.9">SA3 “Выбор Питание от инвертора / Питание от сети”</text>
<text x="198.4" y="112.1">ПР200-220.1.0.0</text>
<text x="379.7" y="170.1">на лист 1.4</text>
<text x="161.6" y="186">I</text>
<text x="162" y="181.5">SA3</text>
<text x="165.5" y="186">II</text>
<text x="103.9" y="209">вход</text>
<text x="103.8" y="212.8">~220</text>
<text x="115.5" y="213.8">Инвертор</text>
<text x="132.3" y="215.7">выход</text>
<text x="114.5" y="221.5">c байпасом</text>
<text x="116.6" y="217.7">DC / AC</text>
<text x="133.2" y="219.6">~220</text>
<text x="59.6" y="224.5">220в DC</text>
<text x="103.8" y="226.4">=220</text>
<text x="103.9" y="222.5">вход</text>
<text x="57.2" y="228.9">от ЩПТ №2</text>
</g>
<g font-size="2.6">
<text x="72.6" y="21.5">A1</text>
<text x="77.1" y="21.5">B1</text>
<text x="81.6" y="21.5">C1</text>
<text x="86.7" y="21.5">N</text>
<text x="357.7" y="21.5">С2</text>
<text x="362.3" y="21.5">B2</text>
<text x="366.8" y="21.5">А2</text>
<text x="371.9" y="21.5">N</text>
<text x="64.7" y="28.5">1QF1</text>
<text x="348.3" y="29.2">1QF2</text>
<text x="65.4" y="31">с63</text>
<text x="349.2" y="31.9">с63</text>
<text x="72" y="37.4">A11</text>
<text x="76.6" y="37.4">B11</text>
<text x="81.1" y="37.4">C11</text>
<text x="100.8" y="38.7">3SF1</text>
<text x="102.3" y="41.1">с6</text>
<text x="336.2" y="38.5">3SF2</text>
<text x="337.7" y="40.8">с6</text>
<text x="357.1" y="37.4">С21</text>
<text x="361.7" y="37.4">B21</text>
<text x="366.2" y="37.4">А21</text>
<text x="126.3" y="45.5">C13</text>
<text x="164.8" y="45.5">С23</text>
<text x="133.1" y="61.3">1K1</text>
<text x="100.8" y="72.7">2SF1</text>
<text x="102.3" y="75.1">с6</text>
<text x="336.2" y="72.4">2SF2</text>
<text x="337.7" y="74.8">с6</text>
<text x="110.5" y="79.4">A12</text>
<text x="110.5" y="83.9">В12</text>
<text x="327.8" y="79.4">A22</text>
<text x="327.8" y="83.9">В22</text>
<text x="110.4" y="88.5">С12</text>
<text x="141.7" y="89.2" transform="rotate(-90 141.7 89.2)">KL1</text>
<text x="148.5" y="89.2" transform="rotate(-90 148.5 89.2)">KL2</text>
<text x="214.6" y="88.1" transform="rotate(-90 214.6 88.1)">SA1</text>
<text x="220" y="87.9" transform="rotate(-90 220 87.9)">SA2</text>
<text x="283.8" y="89.6" transform="rotate(-90 283.8 89.6)">1КМ2.2</text>
<text x="327.7" y="88.5">С22</text>
<text x="155.3" y="91.9" transform="rotate(-90 155.3 91.9)">1KM1.1</text>
<text x="162.1" y="91.9" transform="rotate(-90 162.1 91.9)">1KM2.1</text>
<text x="245.3" y="90.7" transform="rotate(-90 245.3 90.7)">SB1.1</text>
<text x="258.5" y="91.3" transform="rotate(-90 258.5 91.3)">1КМ1.2</text>
<text x="269.8" y="90" transform="rotate(-90 269.8 90)">SB2.1</text>
<text x="95.5" y="106.2">1PV</text>
<text x="247.7" y="104.2" transform="rotate(-90 247.7 104.2)">SB1.2</text>
<text x="272.5" y="104.1" transform="rotate(-90 272.5 104.1)">SB2.2</text>
<text x="342.6" y="106.2">2PV</text>
<text x="108.2" y="108.9">1SA</text>
<text x="230.1" y="112.1">A1</text>
<text x="329.9" y="108.9">2SA</text>
<text x="274.8" y="116.6" transform="rotate(-90 274.8 116.6)">24</text>
<text x="117.8" y="124.2">KL1</text>
<text x="244.3" y="122.9">1КМ2</text>
<text x="270.6" y="122.9">1КМ1</text>
<text x="312.5" y="124.2">KL2</text>
<text x="139.5" y="126.9">HL1</text>
<text x="146.2" y="126.9">HL2</text>
<text x="153" y="126.9">HL3</text>
<text x="159.8" y="126.9">HL4</text>
<text x="210" y="130.5" transform="rotate(-90 210 130.5)">845</text>
<text x="215.5" y="130.7" transform="rotate(-90 215.5 130.7)">846</text>
<text x="220.9" y="130.7" transform="rotate(-90 220.9 130.7)">847</text>
<text x="226.3" y="130.7" transform="rotate(-90 226.3 130.7)">848</text>
<text x="247.7" y="131.5">1KМ1</text>
<text x="249.9" y="127.4" transform="rotate(-90 249.9 127.4)">15</text>
<text x="254.2" y="127.4">HLSB1</text>
<text x="272.6" y="131.5">1KМ2</text>
<text x="274.8" y="127.2" transform="rotate(-90 274.8 127.2)">25</text>
<text x="279.2" y="127.4">HLSB2</text>
<text x="63.2" y="133.7">1KM1</text>
<text x="202.7" y="137.2">х1</text>
<text x="207.7" y="137.2">х2</text>
<text x="213.1" y="137.2">х3</text>
<text x="218.6" y="137.2">х4</text>
<text x="224" y="137.2">х5</text>
<text x="230.4" y="134.2">XT1</text>
<text x="349.3" y="133.7">1KM2</text>
<text x="123.9" y="138.7">N</text>
<text x="180.8" y="154.6">см АК3.ШУК</text>
<text x="196.3" y="153.2">ШУК</text>
<text x="196.9" y="156">XT5</text>
<text x="205.1" y="150.2" transform="rotate(-90 205.1 150.2)">N</text>
<text x="210" y="151" transform="rotate(-90 210 151)">845</text>
<text x="215.4" y="151.2" transform="rotate(-90 215.4 151.2)">846</text>
<text x="220.9" y="151.2" transform="rotate(-90 220.9 151.2)">847</text>
<text x="226.3" y="151.2" transform="rotate(-90 226.3 151.2)">848</text>
<text x="202.8" y="157.6">х1</text>
<text x="207.7" y="157.6">х2</text>
<text x="213.1" y="157.6">х3</text>
<text x="218.6" y="157.6">х4</text>
<text x="224" y="157.6">х5</text>
<text x="343.5" y="161.4">С31</text>
<text x="343.6" y="165.9">В31</text>
<text x="343.6" y="170.4">A31</text>
<text x="344.7" y="174.9">N</text>
<text x="81.3" y="182.4">4QF</text>
<text x="81.5" y="184.9">с16</text>
<text x="142.6" y="188.8">A32</text>
<text x="316.6" y="188.5">Lbp</text>
<text x="142.6" y="193.3">N32</text>
<text x="316.4" y="193">Nbp</text>
<text x="185" y="200.5">5QF</text>
<text x="185.4" y="203.1">с10</text>
<text x="200.8" y="200.5">6QF</text>
<text x="201.2" y="203.1">с10</text>
<text x="216.7" y="200.5">7QF</text>
<text x="217.1" y="203.1">с10</text>
<text x="232.5" y="200.5">8QF</text>
<text x="232.9" y="203.1">с10</text>
<text x="248.4" y="200.5">9QF</text>
<text x="248.7" y="203.1">с10</text>
<text x="263.6" y="200.5">10QF</text>
<text x="264.6" y="203.1">с10</text>
<text x="279.5" y="200.5">11QF</text>
<text x="281" y="203.1">с6</text>
<text x="295.3" y="200.5">12QF</text>
<text x="296.8" y="203.1">с6</text>
<text x="321.4" y="200.5">13QF</text>
<text x="323" y="203.1">с6</text>
<text x="337.3" y="200.5">14QF</text>
<text x="338.8" y="203.1">с6</text>
<text x="353.1" y="200.5">15QF</text>
<text x="354.6" y="203.1">с6</text>
<text x="368.9" y="200.5">16QF</text>
<text x="370.5" y="203.1">с6</text>
<text x="83.3" y="206.6">A32</text>
<text x="83.3" y="211.1">N32</text>
<text x="143.6" y="213.6">A33</text>
<text x="143.5" y="218.1">N33</text>
<text x="92.1" y="229">3QF</text>
<text x="92.3" y="231.6">=16А</text>
</g>
<g font-size="2.2">
<text x="185.3" y="84.8" transform="rotate(-90 185.3 84.8)">30</text>
<text x="249.7" y="93.1" transform="rotate(-90 249.7 93.1)">13</text>
<text x="273.9" y="93.3" transform="rotate(-90 273.9 93.3)">23</text>
<text x="212.5" y="98" transform="rotate(-90 212.5 98)">31</text>
<text x="215.6" y="98" transform="rotate(-90 215.6 98)">32</text>
<text x="218.3" y="98" transform="rotate(-90 218.3 98)">33</text>
<text x="221" y="98" transform="rotate(-90 221 98)">34</text>
<text x="236" y="97.7" transform="rotate(-90 236 97.7)">34</text>
<text x="100.4" y="108.9">V</text>
<text x="340.3" y="108.9">V</text>
<text x="249.7" y="116.7" transform="rotate(-90 249.7 116.7)">14</text>
</g>
<g font-size="1.9">
<text x="185.7" y="107.9">1</text>
<text x="188.4" y="107.9">2</text>
<text x="196.6" y="107.9">3</text>
<text x="199.3" y="107.9">4</text>
<text x="199.4" y="104.6" transform="rotate(-90 199.4 104.6)">11</text>
<text x="202" y="107.9">5</text>
<text x="202.2" y="104.7" transform="rotate(-90 202.2 104.7)">21</text>
<text x="204.7" y="107.9">6</text>
<text x="204.9" y="104.7" transform="rotate(-90 204.9 104.7)">12</text>
<text x="207.4" y="107.9">7</text>
<text x="207.7" y="104.6" transform="rotate(-90 207.7 104.6)">22</text>
<text x="210.2" y="107.9">8</text>
<text x="212.9" y="107.9">9</text>
<text x="215.1" y="107.9">10</text>
<text x="217.9" y="107.9">11</text>
<text x="220.6" y="107.9">12</text>
<text x="188" y="117.7">15</text>
<text x="188.6" y="114.9">Q1</text>
<text x="190.7" y="117.7">16</text>
<text x="192.5" y="114.9">Q2</text>
<text x="193.4" y="117.7">17</text>
<text x="209.7" y="117.7">18</text>
<text x="210.3" y="115">Q3</text>
<text x="212.5" y="117.7">19</text>
<text x="214.2" y="115">Q4</text>
<text x="215.1" y="117.7">20</text>
<text x="220.6" y="117.7">21</text>
<text x="221.2" y="115">Q5</text>
<text x="223.3" y="117.7">22</text>
<text x="224.9" y="115">Q6</text>
<text x="226" y="117.7">23</text>
<text x="191.1" y="121" transform="rotate(-90 191.1 121)">30</text>
<text x="193.8" y="121" transform="rotate(-90 193.8 121)">24</text>
<text x="301.3" y="209.6">L4</text>
<text x="328.3" y="209.1">L5</text>
<text x="344.2" y="209.1">L6</text>
<text x="360" y="209.1">L7</text>
<text x="375.8" y="209.1">L8</text>
<text x="300.6" y="215">Ячейка № 7 Ячейка № 8</text>
<text x="326.1" y="215">Ячейка № 10</text>
<text x="341.9" y="215">Ячейка № 11</text>
<text x="357.8" y="215">Ячейка № 13</text>
<text x="373.4" y="215">Ячейка № 14</text>
<text x="84.8" y="220.2">+</text>
<text x="84.7" y="224.7">--</text>
<text x="191" y="227.8">ввод №1</text>
<text x="192.9" y="225.6">ШУК</text>
<text x="206.9" y="227.8">ввод №1</text>
<text x="208.3" y="225.6">ШУГ1</text>
<text x="222.7" y="227.8">ввод №1</text>
<text x="224.1" y="225.6">ШУГ2</text>
<text x="238.6" y="227.8">ввод №1</text>
<text x="240" y="225.6">ШУГ3</text>
<text x="254.4" y="227.8">ввод №1</text>
<text x="255.8" y="225.6">ШУГ4</text>
<text x="270.2" y="227.8">ввод №1</text>
<text x="271.7" y="225.6">ШУГ5</text>
<text x="284.8" y="227.8">анализатор</text>
<text x="287.7" y="225.6">Газо-</text>
<text x="301.8" y="227.8">продувки</text>
<text x="302.6" y="225.6">Клапан</text>
<text x="313.6" y="227.8">продувки</text>
<text x="314.5" y="225.6">Клапан</text>
<text x="326.9" y="227.8">разрежения</text>
<text x="327.6" y="225.6">Регулятор</text>
<text x="342.7" y="227.8">разрежения</text>
<text x="343.5" y="225.6">Регулятор</text>
<text x="358.6" y="227.8">разрежения</text>
<text x="359.3" y="225.6">Регулятор</text>
<text x="375" y="225.6">Регулятор</text>
<text x="376" y="227.8">Р газа в</text>
<text x="304.3" y="230.1">№1</text>
<text x="316.1" y="230.1">№2</text>
<text x="330.6" y="230.1">№1</text>
<text x="346.5" y="230.1">№2</text>
<text x="362.4" y="230.1">№3</text>
<text x="374.5" y="230.1">коллекторе</text>
</g>
</svg>
